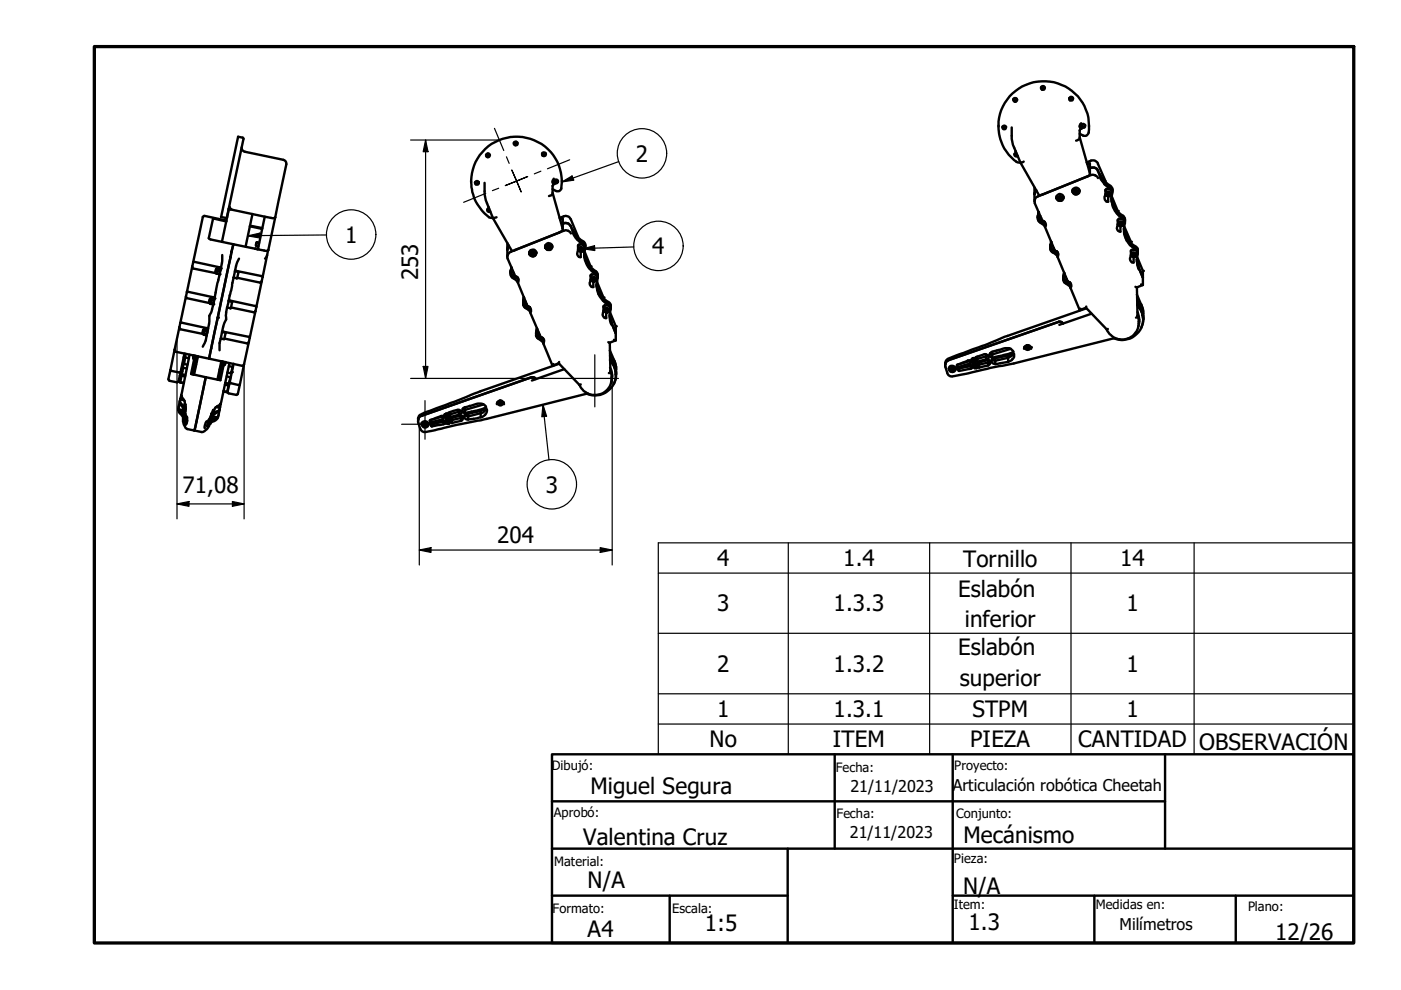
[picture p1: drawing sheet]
<svg xmlns="http://www.w3.org/2000/svg" width="297mm" height="210mm" viewBox="0 0 297 210" stroke-linecap="round" stroke-linejoin="round" font-family="sans-serif">
<!-- layer: Visible (ISO) -->
<g fill="none" stroke="#000" stroke-width=".51">
<path d="M220.7 18.5l.3 .3M221 18.8v.2M221.5 18.5l-.2 .3h-.3M51.3 31.2a.79 .79 0 0 0 .6 .9l8.2 1.8M51.4 29.2l-.9-.2-3.6 17 1 .2M51.4 29.2l.2 .2M51.6 29.4l-3.5 16.7-.2 .2M60.1 33.9a.82 .82 0 0 1 .6 .9l-2.3 11.3M100.7 38.6l.4 .4 .4-.4M102.7 38.8a8.4 8.4 0 0 0 .6 4.3l1.2 3.2M103.1 32.8l.3 .3M103.4 33.1v.2"/>
<path d="M103.8 32.8l-.4 .3M109 30.3l.2 .2M109.2 30.5v.3M109.7 30.3l-.2 .2h-.3M114.9 32.5l.2 .2M115.1 32.7v.3M115.7 32.6l-.4 .3-.2-.2M117.2 38.5l.2 .5M117.4 39l-.2 .4v1.8l-.8 .4M117.4 37.9a.76 .76 0 0 0 0 1.1M117.5 38.3v.3M117.5 38.4l.4 .2 .4-.3a.42 .42 0 0 1-.2 .5 .42 .42 0 0 1-.6-.2"/>
<path d="M118.3 38.3a.41 .41 0 0 0-.6-.2 .41 .41 0 0 0-.2 .5M212.5 26.9l.2 .2h.3l.3-.2M214.5 27a8.1 8.1 0 0 0 .5 4.3l1.3 3.2M214.8 21.1l.5 .2M215.1 32.7a.36 .36 0 0 0 .5 .2M215.3 21.3v.3M215.3 32v.1M215.5 32.4a.39 .39 0 0 0-.4 .6 .39 .39 0 0 0 .7 .1M215.6 21.1l-.3 .2M217 34.3l-.7 .2M219.3 39.8v2.9M226.7 20.8l.1 .2"/>
<path d="M226.8 21v.2M227.5 20.8l-.4 .3-.3-.1M228.9 28.4l.7 .3a.83 .83 0 0 0 1.2-.6 9.6 9.6 0 0 0-11.5-10.7 9.6 9.6 0 0 0-6.1 14.5 7.9 7.9 0 0 0 2.6 2.6l.5-.1M228.9 26.7l.3 .6M228.9 29.1l2.2 7.6v.4l-.5 .3-10.3 4-4-6.9M229.2 27.3l-.3 .3v1.8l-.7 .4M229.2 26.1a.72 .72 0 0 0 0 1.2M230.1 26.6l-.2 .2h-.3l-.3-.2v.2M230.4 34.5a2.16 2.16 0 0 1 1.6-.5l.7 .5 1.7 4.1M230.5 34.8l.6-.2v1.1M231.1 35.7a1.18 1.18 0 0 1 1.7 .5l.4 1.1M231.1 35.7v1"/>
<path d="M232.8 37.8a1.25 1.25 0 0 0-1.5-.7l-11.2 4.5a1.14 1.14 0 0 0-.7 1.5l1.6 3.7a.87 .87 0 0 1 .6 1.3M233.2 36.9a5.1 5.1 0 0 0 2.4 2.6 1.11 1.11 0 0 1 .2 1.2M233.2 37.3l.9 1.4 1.4 1 .3 .7-.3-.7-1.4-1zM233.2 37.7a6 6 0 0 0 2.5 2.6l.1 .2a5.1 5.1 0 0 0 2.5 6l.2 .4a5.6 5.6 0 0 0 .6 4.4l.5 .7 1.3 .9 .3 .5a6.3 6.3 0 0 0 .2 3.7M40.8 56.5l.2 .4 4.9 1M40.8 56.5l-1.2 5.4M41 55.6l.3-.1 5.6 1.2M43 46l-2.2 10.5M43.3 45.8l4.7 1M43.3 45.8l-.3 .2M45.7 57.8h.3M45.9 57l-.1 .1-.1 .7"/>
<path d="M45.9 57l-.2 .8M45.9 57h.2M46 58l.5 .3M46 57.8l-.1 .2zM46.1 57.4l.5 .2M46.2 56.8l.6 .1-.3 1.2M46.2 56.8l-.2 1M46.2 56.9l.5 .1M47.1 54.1v1.7l-1.3 5.4a21.9 21.9 0 0 1-1.2 5.4l-.2 .4v1.2l-.6 3M48 47l-2.5-.6-.4 .1-.8 4 .3 .3 4.9 1.1M48.5 44.3l.3 .1M48.5 44.4l-1.4 6.9"/>
<path d="M48.6 43.9h.1l.1 .5 7.3 1.5M49.5 51.9l-4.7 22M49.5 51.9l5.2 1M49.5 58.9l.7 .1M49.8 57.5l.7 .1M49.8 57.4l5.6 1.1 .3 .2M50.3 58.9l4.8 1h.3l.1-.3M50.5 57.6l.1 .1M50.5 57.8l-.3 1.2M50.7 54.8l-.7 1.6-1.1 5.5a21.3 21.3 0 0 0-1 5.4v.4l-.6 1.6-.8 3.4v1.6M53 48l2.6 .5M53 47.9l2.6 .5"/>
<path d="M53.5 45.4l-1.4 6.9M54.1 52.7h.1M54.2 52.7l.5 .1M54.5 51.3l-.2 .8M54.9 51.5l-.5-.1-.2 .6 .6 .2M55.5 59.6l-1.1 5.5M55.7 58.7l-.2 .9M56.6 54.1l-.4 .7M56.9 53l-1.2 5.7M58.4 46.1l-.7 .2-1.6-.4-1.4 7 1.6 .3h.4l.2-.2M58.4 46.1l-1.5 6.9M103.3 44.4l.3 .3h.3"/>
<path d="M103.5 43.9h.1M103.7 44.2a.39 .39 0 0 0-.4 .5 .39 .39 0 0 0 .6 .2M104.5 46.3l4 6.9 .7-.2M105.3 46.1l-.8 .2M107.6 51.5v3M107.9 52.1l-.3 .8M108.3 57.6l.2-.8-.2 1.6 .3 .5 1.2 .9M108.5 56.7l-.2 .6v.9M108.8 57.6a.75 .75 0 0 0-.3 1.1 .75 .75 0 0 0 1.2 .1l-.2 .1 .2-.1M108.8 58.3l.1 .2M108.9 58.6h.4M108.9 58.5l.3 .1"/>
<path d="M108.9 58.5v.1M109 58l-.2 .3 .1 .3M109.8 58.9v1M109.8 59.9l2 5M112.2 53.6l.1 .2M112.3 53.4a.73 .73 0 0 0 .7 .9 .73 .73 0 0 0 .7-.9M112.6 53.4l.4-.1 .3 .2-.1 .3-.3 .2-.3-.2zM112.6 53.7l.3 .2M112.9 53.9v.1M113.2 53.8l-.3 .1M113.2 53.8h.1M113.3 53.5l-.1 .3"/>
<path d="M113.7 53.6v.2M115.6 52a.73 .73 0 0 0 .7 .9 .73 .73 0 0 0 .7-.9M115.6 52.2l.1 .2M116 52.1l.3-.2 .3 .2v.3l-.2 .2-.3-.1zM116 52.1l.1 .3M116.1 52.4l.3 .1M116.1 52.4v.1M116.4 52.5v.1M116.6 52.4l-.2 .1M117.1 52.2l-.1 .2M117.2 40.1l.7 .4a.77 .77 0 0 0 1.1-.6 9.6 9.6 0 0 0-11.5-10.7 9.6 9.6 0 0 0-6 14.5 6.4 6.4 0 0 0 2.6 2.5l.4-.1M117.2 40.9l2.1 7.6-.2 .5-.5 .3"/>
<path d="M118.6 46.2l.9-.3a1.17 1.17 0 0 1 1.5 .6l1.6 3.9M118.7 46.6l.6-.2v1M119.3 47.4a1.31 1.31 0 0 1 1.7 .6l.5 1.1M119.3 47.4v1.1M121 49.5a1.15 1.15 0 0 0-1.5-.6l-11.2 4.5a1.14 1.14 0 0 0-.7 1.4l1.6 3.7a.91 .91 0 0 1 .6 1.4M121.5 48.7a6 6 0 0 0 2.5 2.8l.1 1M121.5 49.1a6.6 6.6 0 0 0 2.5 2.7l.1 .4-.1-.4a6.6 6.6 0 0 1-2.5-2.7zM121.5 49.4a6.6 6.6 0 0 0 2.5 2.7l.1 .2a5.6 5.6 0 0 0 .2 3.5 6.8 6.8 0 0 0 2.3 2.7l.1 .3a4.9 4.9 0 0 0 2.5 6l.3 .4a6.3 6.3 0 0 0 .2 3.7M122.6 52.3a.73 .73 0 0 1 1.1-.3 .73 .73 0 0 1 0 1.2 .73 .73 0 0 1-1.1-.3M122.6 53.1l.5 .2M122.8 51.8l-.2 .2v1.2a.8 .8 0 0 0-.2 .8 .8 .8 0 0 0 .7 .5v-1.1l.3-.1M122.9 52.6l.1 .3"/>
<path d="M123 52.9h.4M123 52.9h.1M123.1 52.4h.3l.2 .3-.2 .3-.4-.1-.1-.3zM123.4 52.9v.1M123.6 52.7l-.2 .2M123.9 53.8a5.6 5.6 0 0 0 2.7 4l.1 1M123.9 53.8a5.4 5.4 0 0 0 2.7 4.3l.1 .4M123.9 53.6v.2M124 53.4l1.2 3.2M125.2 58.6a.74 .74 0 0 1 1.2-.3 .74 .74 0 0 1 0 1.2 .74 .74 0 0 1-1.2-.3M125.2 59.4l.5 .3M125.5 58.1l-.3 .2v1.2a.85 .85 0 0 0 .6 1.4v-1.2h.2"/>
<path d="M125.5 59l.2 .2M125.7 58.7h.3l.2 .3-.2 .3h-.3l-.2-.3zM125.7 59.2h.3M125.7 59.2v.1M126 59.2v.1M126.2 59l-.2 .2M126.6 59.7l1.4 3.6M219.7 40.4l-.4 .8M220.2 44.9l-.2 1.5M220.2 45l-.2 1.1M220.3 45.1l-.1 .5a1.2 1.2 0 0 0 .7 1.8l.7 .6M220.6 45.8a.74 .74 0 0 0-.3 1.1 .74 .74 0 0 0 1.1 .1l-.1 .2 .2-.2"/>
<path d="M220.6 46.5l.1 .3M220.7 46.8h.3M220.7 46.8h.1M220.8 46.3l-.3 .2 .2 .3M221 46.8v.1M221.6 47.2v.9M221.6 48.1l2 5M222.7 52.2l.2-.9-.2 1.7 1.5 1.3M222.8 51.2l-.1 1.5M223.2 52.2a.73 .73 0 0 0-.2 1.1 .73 .73 0 0 0 1.1 0M223.2 52.9l.3 .3M223.5 52.6l-.3 .4 .3 .2h.3"/>
<path d="M223.6 53.1l-.1 .1M223.6 53.1a.84 .84 0 0 1 .6 1.4M224 41.8v.2M224 41.6a.73 .73 0 0 0 .7 .9 .73 .73 0 0 0 .7-.9M224.1 53.4l-.1 .1zM224.2 53.4v1.1M224.2 54.5l2.2 5.2M224.4 41.9l.3 .2M224.5 41.7l.3-.1 .2 .2v.3l-.3 .1-.3-.2zM224.7 42.1v.1M225 41.8v.2M225 42l-.3 .1"/>
<path d="M225 42v.1M225.5 41.8l-.1 .2M225.6 57.8l-.2 1.5M225.6 57.9l-.2 1.1M225.7 57.9l-.1 .6a1.2 1.2 0 0 0 .7 1.8l.6 .6M226 58.7a.74 .74 0 0 0-.3 1.1 .74 .74 0 0 0 1.1 .1M226 59.5l.1 .2M226.1 59.8h.4M226.1 59.7v.1M226.2 59.2l-.3 .3 .2 .3M226.4 59.7h-.3M226.4 59.7a.87 .87 0 0 1 .5 1.3"/>
<path d="M227.4 40.4l.1 .3M227.5 40.2a.71 .71 0 0 0 .6 1 .71 .71 0 0 0 .7-1M227.8 40.4l.3-.2 .3 .2v.3l-.2 .2-.4-.2zM227.8 40.4v.2M227.8 40.6l.4 .2M227.8 40.6v.1M228.2 40.8v.1M228.4 40.6l-.2 .2M228.9 40.4l-.1 .3M234.4 40.5a.71 .71 0 0 1 1-.2 .71 .71 0 0 1 .1 1 .71 .71 0 0 1-1 .1l-.1-.3M234.4 41.2l.4 .4M234.6 40l-.2 .2v1.2a.83 .83 0 0 0-.2 .9 .83 .83 0 0 0 .7 .5v-1.2h.3"/>
<path d="M234.6 40.9l.3-.3h.3l.1 .3-.2 .3h-.3zM234.7 40.9l.1 .2M234.8 41.1h.3M234.8 41.1v.1M235.1 41.1v.1M235.3 40.9l-.2 .2M235.6 42a5 5 0 0 0 2.7 4.2l.2 .6M235.7 41.9a5.1 5.1 0 0 0 2.6 4 1.11 1.11 0 0 1 .2 1.2M235.7 41.6l1.3 3.3M237 46.8a.74 .74 0 0 1 1.1-.2 .74 .74 0 0 1 0 1.1 .74 .74 0 0 1-1.1-.2M237 47.6l.5 .3M237.2 46.3l-.2 .3v1.1a.85 .85 0 0 0 .6 1.4v-1.1l.2-.1"/>
<path d="M237.4 47.2l.1 .3M237.5 47h.4l.1 .3-.2 .2h-.3l-.2-.3zM237.5 47.5h.3M237.5 47.5h.1M237.8 47.5h.1M238 47.2l-.2 .3M238.3 48.4a5.1 5.1 0 0 0 2.7 4 1.11 1.11 0 0 1 .2 1.2M238.3 48.5a5.1 5.1 0 0 0 2.7 4.2l.2 .6v-.4a6.7 6.7 0 0 1-2.8-3.3zM238.3 47.9l1.5 3.6M239.8 53.4a.74 .74 0 0 1 1.1-.3 .74 .74 0 0 1 0 1.2 .74 .74 0 0 1-1.1-.3M239.8 54.2l.4 .3M240 52.9l-.2 .2v1.2a.83 .83 0 0 0-.2 .8 .83 .83 0 0 0 .7 .6v-1.2h.3"/>
<path d="M240.1 53.8l.1 .2M240.2 54l.3 .1M240.2 54v.1M240.3 53.5l.3 .1 .1 .3-.2 .2h-.3l-.1-.3zM240.5 54.1h.1M240.7 53.8l-.2 .3M241 54.9l.4 1.5M241 55l.4 1.7M241.1 54.5l1.2 2.9v1.5l-.9-2.2M241.4 56.7l.9 2.2v1.5M36.1 78.5l.3 .1 1.9 .3M36.1 78.5l-.4 1.9"/>
<path d="M37 74.1l-.9 4.4M38 69.4v.2l.3 .2 4.9 1M38.1 79.7h.3M38.2 68.5l.3-.1 5.6 1.2M38.3 78.9l-.5 2M38.4 79.7l-.3 1.3 .8 .3M38.4 79.7l.8 .2M38.5 79.7l-.3 1.2M38.5 78.7l.2 .1M38.6 79.3l.7 .2M38.9 75.7l.3 .2M39 76.7v.1"/>
<path d="M39 76.7l.1 .1M39.1 75.8l-.9 3.9M39.1 75l-.8 3.9M39.2 75.9l-.8 3.8M39.2 75.9l.9 .1M39.4 75l-.4 2.1 .8 .2M39.4 62.8v.3l.2 .1 5 1.1M39.6 78.1h-.8l-.2 1.3M39.6 61.9h.3l5.6 1.2M39.6 61.9l-2.6 12.2M40.2 75.2l-1.8 8.7M41 75.3v.7"/>
<path d="M41 76l.1 .2M41.1 75.3l-.1 .7M41.3 75.4l-.8 3.9 3.1 .7M41.5 77.3h.1M41.5 75.5l-.8 3.8M41.8 75.5l-.8 3.9M41.8 75.7h.1M42 75.5l-.9 3.9M43 70.6l.2 .1M43.2 69.9h-.1l-.1 .7M43.2 70.8l.6 .3M43.2 69.9l-.2 .7"/>
<path d="M43.2 69.9h.2M43.2 70.8v.2M43.2 70.8h.1M43.2 70.8h.6M43.3 70.4l-.1 .4M43.4 69.9l-.1 .5M43.4 70.1l.5 .1M43.5 69.6l-.1 .3M43.5 69.6l.6 .2M43.6 80l-2.4 11.3M43.8 71.1l-.2 1.1-.6 1.3M43.8 71v.1"/>
<path d="M44.1 69.8l-.3 1.3M44.1 69.8v.1M44.4 64.1l.2 .1M44.6 63.3l-.2 .1v.7M44.6 64.3v.1l.5 .2M44.6 63.3l-.2 .8M44.6 63.3h.2M44.6 64.3v.1M44.6 63.9v.4M44.6 64.2l.6 .2M44.8 73.9l-.5 2.1-7-1.4-.3-.5M44.8 73.9l-.5 2.1 7.1 1.6 .4-.4"/>
<path d="M44.8 63.3l-.2 .6M44.8 63.6l.5 .1M44.9 63.1l-.1 .2M44.9 63.1l.5 .1M45.1 64.6h.1M45.4 63.2l-.3 1.4M45.4 63.2l.1 .1M46.5 78.3h.2M46.8 71.8h.8M46.9 76.7l.1 .1M46.9 76.6l-.8 3.9M47.1 76.6l-.9 3.9"/>
<path d="M47.1 70.4l.7 .1M47.1 70.3l5.6 1.1 .3 .2M47.1 76.6l-.8 3.9M47.4 77.6l-.7 3-3.1-.6M47.4 76.7l-.9 3.9M47.6 71.8l4.8 1 .2-.1 .2-.2M47.8 76.7l-.2 .7M47.8 70.5l.1 .1M47.8 70.6l-.2 1.3M47.9 76.8l-.5 .7M48.1 79.8l.7 .2M48.1 65.2l.8 .2"/>
<path d="M48.2 79l.7 .2M48.5 63.9l.7 .2M48.5 63.7l5.7 1.2 .2 .2M48.5 77.6l.8 .2-.4 1.4M48.6 77l-1.8 8.6M48.8 79.9l-.2 1.4-.8-.1M49 65.2l4.8 1 .4-.3M49.1 78.8l-.1 .1M49.2 64l-.4 1.4M49.5 77.1l-.8 4M52.8 72.5l-2.4 11M54.4 65.1l-1.6 7.4"/>
<path d="M110.9 64l.2-1-.2 1.5M111.1 63.1l-.2 1.6 .4 .5 1.1 .8M111.4 63.9a.75 .75 0 0 0-.2 1.1 .75 .75 0 0 0 1.1 .1M111.4 64.7l.3 .2M111.6 64.4h-.1l-.1 .3 .3 .3 .3-.1M111.8 64.9l-.1 .1M111.8 64.9a.84 .84 0 0 1 .6 1.3M112.3 65.1h.1M112.4 66.2l2.2 5.2a.91 .91 0 0 1 .6 1.4M112.4 65.2v1M113.7 70.8l.2-1.1v.6a1.16 1.16 0 0 0 0 1.4l1.3 .9M113.9 69.6l-.2 1.5"/>
<path d="M114.2 70.5a.75 .75 0 0 0-.3 1.1 .75 .75 0 0 0 1.2 .1M114.2 71.2l.2 .3M114.4 71.5h.2M114.4 71.5h.1M114.4 71l-.2 .3 .2 .2M114.7 71.5h.1M114.7 71.5h-.3M114.9 71.8l.2-.1zM115.2 71.8v1M115.2 72.8l2 4.8M117.3 77.2l-.1 .4M118.4 77l4.5 4.6"/>
<path d="M118.6 77.1l-16.7 5.9-10.1 3.8a6.9 6.9 0 0 0-3 1.4l-.2 .9M118.6 76.7l-.1 .3-1.3 .6M119.6 78.3l-6.8 2.4M126.5 60.2a5.8 5.8 0 0 0 2.8 4.5l.2 .4-.2-.4a5.7 5.7 0 0 1-2.8-4.5zM126.6 60.1l.3 1.5M126.9 61.6a6.3 6.3 0 0 0 2.4 2.8l.2 1M128 65.2a.73 .73 0 0 1 1.1-.3 .73 .73 0 0 1 0 1.2 .73 .73 0 0 1-1.1-.3M128 65.9l.5 .3M128.2 64.7l-.2 .2v1.2a.86 .86 0 0 0 .5 1.4v-1.2l.3-.1M128.3 65.5l.1 .3M128.4 65.8h.4M128.4 65.8h.1"/>
<path d="M128.5 65.2l.3 .1 .2 .3-.2 .3-.4-.1-.1-.2zM128.8 65.8v.1M129 65.6l-.2 .2M129.3 74.3a8 8 0 0 1 1.3 5 7.9 7.9 0 0 0-1.3-4M129.3 66.6l.4 1.6M129.3 66.8l.4 1.7M129.3 72.7l.1 5.9M129.3 76.5a4.4 4.4 0 0 1 .5 5.5 4.4 4.4 0 0 1-5.4 1.5M129.3 76.4a4.5 4.5 0 0 1 1.3 3.1M129.3 76.3a4.5 4.5 0 0 1 .9 5.1M129.3 77.9a3.9 3.9 0 0 1 .3 3.1M129.3 66.3l1.3 2.9v1.5l-.9-2.2"/>
<path d="M129.3 76.2v.2M129.4 78.6v.4l-.3 .1M129.4 78.6a3.6 3.6 0 0 1-1.8 4.8 3.6 3.6 0 0 1-4.7-1.8M129.7 68.5l.9 2.2v1.5M130.1 76.3l.3 .4 .2 1.6M130.1 76.2l.1 .1M130.2 72l.4 .2M130.6 72.2l-1.4 .5-.2-.1M201.2 78.2a.73 .73 0 0 1 .8-.6 .73 .73 0 0 1 .6 .7M201.2 78.1v.2M201.2 77.9a.72 .72 0 0 0 .7 1 .72 .72 0 0 0 .7-.9M201.6 78.1l.1 .3"/>
<path d="M201.7 78.4l.3 .1M201.7 78.4v.1M201.8 77.9h.3l.1 .4-.2 .2h-.3l-.2-.4zM202 78.5h.1M202.2 78.2l-.2 .3M202.6 78.1v.2M202.9 77.4l2.3-1a.4 .4 0 0 1 .6 .2 .4 .4 0 0 1-.2 .5l-2.5 .7zM203.1 78.2l2.6-.8 .4 .1 .1 .3-.1 .3-.3 .1-2.5 .4zM205.6 76.4v.2l-2.6 .7M205.7 76.5l-.1 .1v.5M205.8 77.4v.8M206.1 77.5l-2.8 .6v.5"/>
<path d="M206.1 76.1l.2-.2 .2 .1 .5 2.1-.4-.1zM206.2 76l.4 1.4h.3M206.3 76l.3 .8 .2 .1M206.9 75.7l1.8-.6a.6 .6 0 0 1 .8 .2 .6 .6 0 0 1-.1 .7l-2.2 .7a.71 .71 0 0 1-.3-1zM207.2 75.6v1.1M207.3 76.9l1.9-.5a.58 .58 0 0 1 .8 .4 .58 .58 0 0 1-.5 .7l-1.9 .4a.73 .73 0 0 1-.3-1zM207.6 76.9v1M209.1 75.2v1M209.5 75.3l-2.3 .8-.3-.3M209.5 76.4v1.1M209.9 76.5l-.4 .4-1.9 .4-.3-.3M209.9 75h.1"/>
<path d="M210.1 74.8l1.2-.5a4.4 4.4 0 0 1 2.9-.4l.7 .7a1.53 1.53 0 0 1-1.3 .5l-3.2 .8a.6 .6 0 0 1-.6-.5 .6 .6 0 0 1 .3-.6zM210.4 74.6v1.3M211 76v1.2M213.7 75.3v1.4M214.3 73.9l-3.9 1.3-.5-.3M214.8 74.5v.2M214.9 75l-.4 .5-.8 .4-2.7 .6-.7-.3M214.9 75l-3.1 .8a2.07 2.07 0 0 0-1.6 .5 .7 .7 0 0 0 .8 .9M214.9 75a1.03 1.03 0 0 1-.7 1.5l-.5 .2-2.7 .5M217.1 73.9a.76 .76 0 0 1 .8-.7 .76 .76 0 0 1 .7 .7M217.2 73.6a.71 .71 0 0 0 .7 .6 .71 .71 0 0 0 .7-.6M217.6 73.4v.3"/>
<path d="M217.6 73.7l.4 .1M217.6 73.7v.1M217.7 73.2l-.1 .2v.4h.4l.2-.2-.1-.3-.3-.1M218 73.8h.1M218.2 73.5l-.2 .3M225.4 68.6l-.3-.3-.4-.1-23.6 8.2-.4 .3-.3 .6M226.7 60l.2-.1zM226.9 60v1M226.9 61l2 4.8M228.9 65.8l1.4-.6 4.3 4.6M229.1 65.4l-.2 .4M230.3 65.4l-17.3 6-4.2 1.8-7.9 2.9a1.27 1.27 0 0 0-.5 1.2"/>
<path d="M230.3 65v.2M231.4 66.5l-6.8 2.4M234.9 69.8h-.3M236.4 71.7l-21.5 5.4-12.9 2.7a1 1 0 0 1-1.1-.7l-.5-1.8M240.7 60.8l.3 .1M241 62.5a7.7 7.7 0 0 1 1.4 4M241 60.9l.2 6M241.1 63.6a7.9 7.9 0 0 1 1.3 4v-1.1M241.1 64.6a4.1 4.1 0 0 1 .8 5M241.1 64.5l.1 .1M241.2 66.1a4.3 4.3 0 0 1 .2 3.1M241.2 66.9v.3l-.3 .1"/>
<path d="M241.2 66.9a3.6 3.6 0 0 1-1.8 4.8 3.6 3.6 0 0 1-4.8-1.9M241.9 64.6l.4 .9 .1 1M241.9 60.3l.4 .1M242.3 60.4l-1.3 .5M242.4 67.7l-.2-1.1a3.6 3.6 0 0 0-1.1-1.9 4.4 4.4 0 0 1 .4 5.6 4.4 4.4 0 0 1-5.3 1.4M35.8 80.4l.2 .3M35.9 80.7l1.6 .4 .3-.3M37.8 86.8l1.1 .2M37.9 86.1a1.66 1.66 0 0 0 .7 2.1l.2 .2v.7a2.54 2.54 0 0 0 .9 1.9l1.5 .3M38.1 85.1l.2 .7a1.29 1.29 0 0 1 .3 1.8 1.2 1.2 0 0 1-.7-1.5M38.2 80.9l.8 .3M38.2 84.6l-.3 1.5"/>
<path d="M38.2 84.7l.9 .2M38.4 83.9l.2 .3a1.43 1.43 0 0 1 .3 2l-.5-.7-.2-.6M38.4 83.9l-.2 .7 .7 .1M38.9 88v-.8l.2-.4-.1 1.2M38.9 88v.5l.1-.5M38.9 88h.1M38.9 88.8l.3 .1M39.1 88v1.4l-.2-.5zM39.1 87.7h.2M39.1 86.6l.2 .1M39.2 87l.1 1.6a1.47 1.47 0 0 1-.1-1.4zM39.2 85.6l.2 .7-.2 1-.1-.9z"/>
<path d="M39.3 90a1.67 1.67 0 0 0 .3-1.7l-.4 .8v.8l.2 .1M39.3 86.5l-.4 2.2zM43.9 89.3l-.3 .4-.2 .7v.4M44.1 89.9l.2 .1M44.4 88.8l.2 .1M44.5 89.2l-.1 .7-.5 .5 .1-.4zM44.6 89.3h.2M44.7 88.2l-.1 .6-.5 .8 .1-.5zM44.8 87.9h.2M44.9 87.7l-.5 2.1zM45 88.2l.1-.1-.1 .6-.5 1 .1-.8zM45.1 88.3l1 .2"/>
<path d="M45.2 86.9l.1 .6-.5 .9 .1-.8zM45.8 86.3l.8 .2M46 86.2l.7 .1M46.4 87.9l-.3 .6M46.5 86.9l-.1 .4a1.58 1.58 0 0 0-1.4 1.5 .92 .92 0 0 0 1.1-.3M46.8 85.6l-.4 2.3a1.89 1.89 0 0 1-1.7 1.7l-.3 .5a2.22 2.22 0 0 1-1.7 1.5l-1.5-.3M46.8 85.6l-.3 .3a1.55 1.55 0 0 0-1.1 1.7l1-.6 .2-.4M47.4 83l.9 .1M47.7 81.6l.7 .2M48.3 83.1l.2 .3 1.6 .3 .3-.2M48.5 81.8l-.3 1.3-.8-.2M48.6 80.9h.2"/>
<path d="M48.7 81.1l.1 .2 1.7 .3 .4-.1M48.7 81.1l-.4 2M89.4 90a.73 .73 0 0 1 .8-.7 .73 .73 0 0 1 .7 .8M89.4 89.7v.3M89.4 89.9l.1 .2M89.8 89.9l.2-.3 .4 .2 .1 .3-.3 .2-.3-.1zM89.8 89.9l.1 .2M89.9 90.1l.3 .1M89.9 90.1v.1M90.2 90.2v.1M90.4 90l-.2 .2M90.8 89.8a.7 .7 0 0 1-.6 .9 .7 .7 0 0 1-.8-.7"/>
<path d="M90.9 90l-.1 .1M91.1 89.1l2.4-.9a.37 .37 0 0 1 .5 .1 .37 .37 0 0 1-.1 .6l-2.6 .7zM91.4 89.9l2.6-.7a.38 .38 0 0 1 .4 .3 .38 .38 0 0 1-.4 .5l-2.5 .4zM93.9 88.2l-2.7 .9M94 88.2l-.1 .1v.6M94 89.2v.8M94.2 87.9l.5-.2 .5 2.1h-.4zM94.3 89.3l-2.7 .6v.5M94.4 87.8l.4 1.4 .4 .1M94.6 87.7l.2 .9 .2 .1M95 87.6l.1-.1a3.9 3.9 0 0 1 2.2-.6 .51 .51 0 0 1 .6 .5 .51 .51 0 0 1-.6 .5l-2 .5-.2-.3zM95.4 87.4v1"/>
<path d="M95.5 88.7l1.9-.5a.57 .57 0 0 1 .8 .3 .57 .57 0 0 1-.5 .8l-1.9 .4a.64 .64 0 0 1-.3-1zM95.8 88.6v1.1M97.3 86.9v1M97.7 87.2l-2.3 .7-.3-.4M97.7 88.1v1.2M98.1 88.3l-.4 .3-1.9 .5-.4-.3M98.2 86.7v.1M98.2 86.5l1.4-.4a4.4 4.4 0 0 1 2.9-.4l.4 .4 .2 .4-4.5 1.1a.63 .63 0 0 1-.5-.4 .63 .63 0 0 1 .1-.7zM98.5 88l.2-.1 4.5-1.1a1.61 1.61 0 0 1-1.7 1.8 6.1 6.1 0 0 1-2.8 .2l-.3-.4zM98.6 86.3v1.3M99.3 87.7v1.2M101.9 87.1v1.4"/>
<path d="M102.5 85.8l-3.9 1.1-.5-.3M103 86.2v.3M103.1 86.8l-.9 .7-2.9 .8-.7-.3M105.3 85.7a.76 .76 0 0 1 .8-.8 .76 .76 0 0 1 .8 .8M105.4 85.4a.71 .71 0 0 0 .7 .6 .71 .71 0 0 0 .7-.6M105.8 85.2l.1 .2M105.9 85.4l.3 .1M105.9 85.4v.1M106 84.9l-.2 .3 .1 .3 .3 .1 .2-.2v-.4l-.4-.1M106.2 85.5v.1M106.4 85.3l-.2 .2M113.6 80.4l-.3-.4h-.6l-23.6 8.2-.5 .9"/>
<path d="M123.1 81.5l-.2 .1M124.7 83.4l-22.8 5.7-5.1 1-6.6 1.5a1 1 0 0 1-1.1-.7l-.5-1.8"/>
<circle cx="221.1" cy="18.6" r=".4"/>
<circle cx="101.1" cy="38.8" r=".38"/>
<circle cx="103.4" cy="32.9" r=".4"/>
<circle cx="109.3" cy="30.4" r=".4"/>
<circle cx="115.4" cy="32.7" r=".41"/>
<circle cx="212.9" cy="27" r=".4"/>
<circle cx="215.2" cy="21.2" r=".41"/>
<circle cx="227.1" cy="20.9" r=".42"/>
<circle cx="229.7" cy="26.7" r=".41"/>
<circle cx="112.9" cy="53.7" r=".74"/>
<circle cx="116.3" cy="52.3" r=".75"/>
<circle cx="224.7" cy="41.9" r=".75"/>
<circle cx="228.2" cy="40.5" r=".75"/>
</g>
<g fill="#000">
<circle cx="117.4" cy="39" r=".25"/>
<circle cx="229.2" cy="27.3" r=".25"/>
<circle cx="45.9" cy="58" r=".25"/>
<circle cx="46.2" cy="56.8" r=".25"/>
<circle cx="46.5" cy="58.1" r=".25"/>
<circle cx="46.8" cy="56.9" r=".25"/>
<circle cx="125.2" cy="56.5" r=".25"/>
<circle cx="237" cy="44.7" r=".25"/>
<circle cx="238.7" cy="50.2" r=".25"/>
<circle cx="239.8" cy="51.3" r=".25"/>
<circle cx="242.3" cy="57.4" r=".25"/>
<circle cx="44.6" cy="64.4" r=".25"/>
<circle cx="44.8" cy="63.2" r=".25"/>
<circle cx="45.2" cy="64.5" r=".25"/>
<circle cx="45.5" cy="63.3" r=".25"/>
<circle cx="46.2" cy="67.3" r=".25"/>
<circle cx="46.8" cy="71.8" r=".25"/>
<circle cx="49.1" cy="78.9" r=".25"/>
<circle cx="126.9" cy="61.9" r=".25"/>
<circle cx="128" cy="63.1" r=".25"/>
<circle cx="130.6" cy="69.2" r=".25"/>
<circle cx="203.3" cy="78.1" r=".25"/>
<circle cx="210.3" cy="76.2" r=".25"/>
<circle cx="217.2" cy="73.6" r=".25"/>
<circle cx="218.6" cy="73.6" r=".25"/>
<circle cx="38.9" cy="87" r=".25"/>
<circle cx="38.9" cy="86.2" r=".25"/>
<circle cx="39.1" cy="89.4" r=".25"/>
<circle cx="43.9" cy="90.4" r=".25"/>
<circle cx="44.4" cy="89.8" r=".25"/>
<circle cx="44.9" cy="88.9" r=".25"/>
<circle cx="45.4" cy="87.6" r=".25"/>
<circle cx="90.8" cy="89.8" r=".25"/>
<circle cx="91.6" cy="89.9" r=".25"/>
<circle cx="98.6" cy="88" r=".25"/>
</g>
<!-- layer: Borde (ISO) -->
<path d="M20 9.9h267v190h-267z" fill="none" stroke="#000" stroke-width=".7"/>
<path d="M117 159.9h170v40h-170zM177 159.9v20M202 159.9v40M247 159.9v20M117 169.9h130M117 179.9h170M167 179.9v20M117 189.9h50M142 189.9v10M202 189.9h85M232 189.9v10M262 189.9v10" fill="none" stroke="#000" stroke-width=".51"/>
<!-- layer: Marca de centro (ISO) -->
<g fill="none" stroke="#000" stroke-width=".25">
<path d="M104.8 27.2l2 4.7M105.7 39.9l-1.3 .5M107.1 39.3l2.4-.9-2.3 .9M107.4 33.2l.5 1.4M108.5 36l1 2.4-1-2.3M111.8 37.4l-2.3 1 2.4-1M114.7 36.3l-1.4 .6M120.8 33.9l-4.7 1.9M103 41l-4.7 1.9M110.5 40.7l-1-2.3 1 2.3M126.1 75.2v11.1M85.2 90h9.9"/>
<path d="M90.1 84.9v8.2M121.1 80.2h10"/>
</g>
<g fill="none" stroke="#000" stroke-width=".25">
<path d="M119.1 38.6l2.2-1.3 .4 .9zM131.2 34.3l-12.1 4.3M52.5 50l2.6-.6v1.1zM69.2 49.8l-16.7 .2M123.6 52.7l2.4-.6 .1 1zM134.4 52.4l-10.8 .3M115.1 85.8l.8 2.4-1 .2zM115.1 85.8l1.3 11.7M139.6 115.1h147.4v44.8h-147.4zM167.1 115.1v44.8M197.1 115.1v44.8M227.1 115.1v44.8"/>
<path d="M253.2 115.1v44.8M139.6 121.5h147.4M139.6 134.3h147.4M139.6 147.1h147.4M139.6 153.5h147.4"/>
<circle cx="136.1" cy="32.5" r="5.2"/>
<circle cx="74.5" cy="49.7" r="5.2"/>
<circle cx="139.6" cy="52.1" r="5.2"/>
<circle cx="117" cy="102.7" r="5.2"/>
</g>
<g fill="#000">
<path d="M119.1 38.6l2.2-1.3 .4 .9z" fill-rule="evenodd"/>
<path d="M52.5 50l2.6-.6v1.1z" fill-rule="evenodd"/>
<path d="M123.6 52.7l2.4-.6 .1 1z" fill-rule="evenodd"/>
<path d="M115.1 85.8l.8 2.4-1 .2z" fill-rule="evenodd"/>
</g>
<!-- layer: Cota (ISO) -->
<g fill="none" stroke="#000" stroke-width=".25">
<path d="M87.1 29.7h18.7M90.2 29.7l.5 2.5h-1zM90.2 29.7v50.5M37.5 71.7v38.3M51.8 77.2v32.8M89.7 77.7h1l-.5 2.5zM129.8 79.5v.6M87.1 80.2h34M88.9 90.3v29.5M129.8 80.3v39.5M37.5 106.8l2.6-.5v1.1zM37.5 106.8h14.3"/>
<path d="M49.3 106.3l2.5 .5-2.5 .6zM88.9 116.6l2.5-.5v1zM88.9 116.6h40.9M127.3 116.1l2.5 .5-2.5 .5z"/>
</g>
<g fill="#000">
<path d="M90.2 29.7l.5 2.5h-1z" fill-rule="evenodd"/>
<path d="M89.7 77.7h1l-.5 2.5z" fill-rule="evenodd"/>
<path d="M37.5 106.8l2.6-.5v1.1z" fill-rule="evenodd"/>
<path d="M49.3 106.3l2.5 .5-2.5 .6z" fill-rule="evenodd"/>
<path d="M88.9 116.6l2.5-.5v1z" fill-rule="evenodd"/>
<path d="M127.3 116.1l2.5 .5-2.5 .5z" fill-rule="evenodd"/>
</g>
<g font-size="4.8">
<text x="134.8" y="34.3">2</text>
<text x="73.2" y="51.5">1</text>
<text x="138.2" y="53.9">4</text>
<text x="88.6" y="59.5" transform="rotate(-90 88.6 59.5)">253</text>
<text x="38.7" y="104.4">71,08</text>
<text x="115.7" y="104.5">3</text>
<text x="105.4" y="115">204</text>
<text x="152.1" y="120.1">4</text>
<text x="178.8" y="120.1">1.4</text>
<text x="204.2" y="120.1">Tornillo</text>
<text x="237.5" y="120.1">14</text>
<text x="152.1" y="129.6">3</text>
<text x="176.7" y="129.6">1.3.3</text>
<text x="203.1" y="126.7">Eslabón</text>
<text x="238.8" y="129.6">1</text>
<text x="204.6" y="133">inferior</text>
<text x="152.1" y="142.5">2</text>
<text x="176.7" y="142.5">1.3.2</text>
<text x="203.1" y="139">Eslabón</text>
<text x="238.8" y="142.5">1</text>
<text x="203.5" y="145.4">superior</text>
<text x="152.1" y="152.1">1</text>
<text x="176.7" y="152.1">1.3.1</text>
<text x="206.2" y="152.1">STPM</text>
<text x="238.8" y="152.1">1</text>
<text x="150.4" y="158.4">No</text>
<text x="176.6" y="158.5">ITEM</text>
<text x="205.7" y="158.5">PIEZA</text>
<text x="228.6" y="158.5">CANTIDAD</text>
<text x="254.3" y="159.1">OBSERVACIÓN</text>
<text x="125.2" y="168.4">Miguel Segura</text>
<text x="123.6" y="179.1">Valentina Cruz</text>
<text x="204.3" y="178.8">Mecánismo</text>
<text x="124.6" y="188.4">N/A</text>
<text x="204.2" y="189.6">N/A</text>
<text x="149.4" y="197.3">1:5</text>
<text x="205.4" y="197.2">1.3</text>
<text x="124.6" y="198.7">A4</text>
<text x="270.4" y="199.3">12/26</text>
</g>
<g font-size="3.4">
<text x="180.3" y="167.9">21/11/2023</text>
<text x="202" y="167.7">Articulación robótica Cheetah</text>
<text x="180.1" y="177.6">21/11/2023</text>
<text x="237.4" y="197.1">Milímetros</text>
</g>
<g font-size="2.7">
<text x="117" y="163.4">Dibujó:</text>
<text x="177.2" y="163.6">Fecha:</text>
<text x="202.3" y="163.3">Proyecto:</text>
<text x="117.4" y="173.3">Aprobó:</text>
<text x="177.4" y="173.5">Fecha:</text>
<text x="202.7" y="173.5">Conjunto:</text>
<text x="117.5" y="183.6">Material:</text>
<text x="202.2" y="183">Pieza:</text>
<text x="117.2" y="193.6">Formato:</text>
<text x="142.5" y="193.6">Escala:</text>
<text x="202.2" y="192.6">Item:</text>
<text x="232.3" y="192.7">Medidas en:</text>
<text x="264.6" y="193.1">Plano:</text>
</g>
</svg>
